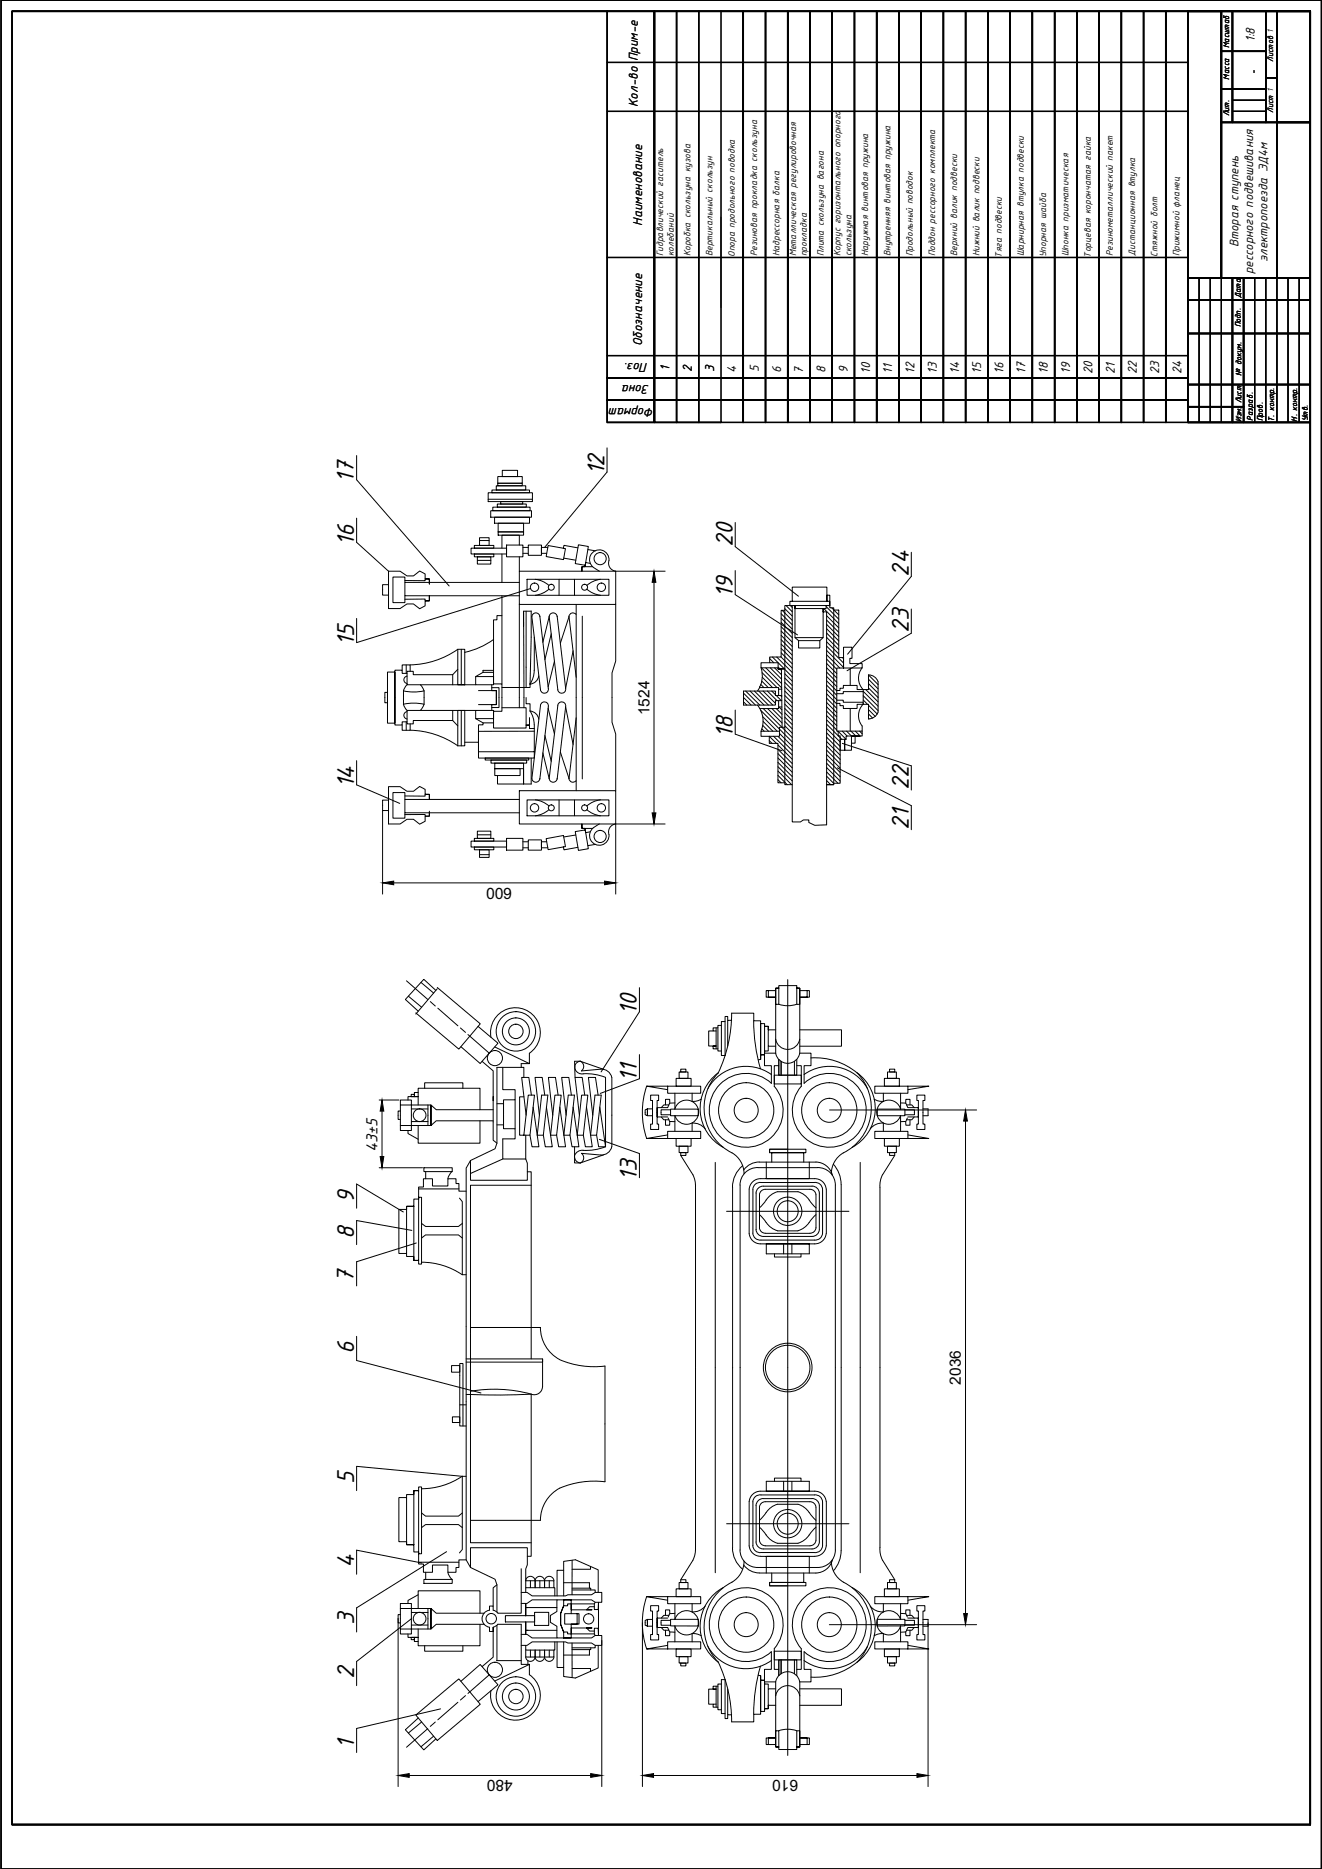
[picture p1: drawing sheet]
<svg xmlns="http://www.w3.org/2000/svg" width="420mm" height="594mm" viewBox="0 0 420 594" stroke-linecap="round" stroke-linejoin="round" font-family="sans-serif">
<!-- layer: PDF _PDF _0.3-STAMP -->
<g fill="none" stroke="#000" stroke-width=".51">
<path d="M3.9 3.6h412.4v576.3h-412.4zM388 3.6v84.7M388 16.3h14.2M391.5 3.6v35.3M402.2 3.6v35.3M405.7 3.6v84.7M388 38.9h28.3h-10.6v-35.3h10.6h-38.9h10.6v84.7h-10.6h38.9M388 28.3h14.2M402.2 24.7h3.5M377.4 95.4h38.9M391.5 88.3v45.9M395.1 88.3v45.9"/>
<path d="M377.4 106h38.9M377.4 134.2h38.9M377.4 122.2h38.9M377.4 129.3h17.7"/>
</g>
<path d="M416.3 3.6v130.6" fill="none" stroke="#000" stroke-width=".32"/>
<!-- layer: PDF _PDF _0.25-STAMP -->
<path d="M391.5 31.8h10.7M391.5 35.4h10.7M381 88.3v45.9M384.5 88.3v45.9M388 88.3v45.9M398.6 88.3v45.9M402.2 88.3v45.9M405.7 88.3v45.9M409.2 88.3v45.9M412.7 88.3v45.9" fill="none" stroke="#000" stroke-width=".32"/>
<!-- layer: PDF _0 -->
<path d="M.3 .1h419.5v593.9h-419.5z" fill="none" stroke="#000" stroke-width=".32"/>
<g fill="none" stroke="#000" stroke-width=".51">
<path d="M192.9 3.6v130.6h15v-130.6v130.6h7.1M192.9 19.8h184.5M215 3.6v130.6h14.1M222 3.6v130.6M229.1 3.6v130.6h148.3M236.1 3.6v130.6v-130.6M243.2 3.6v130.6v-130.6M250.3 3.6v130.6v-130.6M257.3 3.6v130.6v-130.6M264.4 3.6v130.6v-130.6M271.5 3.6v130.6v-130.6M278.5 3.6v130.6v-130.6"/>
<path d="M285.6 3.6v130.6v-130.6M292.7 3.6v130.6v-130.6M299.7 3.6v130.6v-130.6M306.8 3.6v130.6v-130.6M313.9 3.6v130.6v-130.6M320.9 3.6v130.6v-130.6M328 3.6v130.6v-130.6M335.1 3.6v130.6v-130.6M342.1 3.6v130.6v-130.6M349.2 3.6v130.6v-130.6M356.3 3.6v130.6v-130.6M363.3 3.6v130.6v-130.6"/>
<path d="M370.4 3.6v130.6v-130.6M377.4 3.6v130.6v-130.6M192.9 35.4h184.5M192.9 81.8h184.5M192.9 113h184.5M192.9 127.2h15h-15M192.9 120.1h15h-15M207.9 127.2h7.1h-7.1M207.9 120.1h7.1h-7.1M215 127.2h14.1h-14.1M215 120.1h14.1h-14.1M229.1 127.2h148.3h-148.3"/>
<path d="M229.1 120.1h148.3h-148.3"/>
</g>
<!-- layer: 0 -->
<g fill="none" stroke="#000" stroke-width=".32">
<path d="M229.1 68.9v29M113.3 144.8v7.7l29.4 33.7M155.1 156.6h14v2.8h-14zM155.1 158.7h14M156.3 155.7h11.9v.9h-11.9zM157.7 154.4h9.3v1.3h-9.3zM158.1 153.6h7.8v.8h-7.8zM158.1 151.5h7.8v2.1h-7.8zM159.1 159.4h7v.8h-7zM159.6 149.5h4.8v2h-4.8zM192.9 142.3v7.7l-19.9 24M113.3 164.7v7.7l10.1 9.1"/>
<path d="M149.7 174.2h11.2v1.9h-11.2zM150.7 173.3h6.2v.9h-6.2zM150.7 176.1h6.2v.9h-6.2zM151.7 177h4.2v2.3h-4.2zM151.7 178.1h4.2M152.3 170.9h3.1v2.4h-3.1zM152.3 171.8h3.1M155.9 162.3h12.9v2.1h-12.9zM156.6 161.2h11.8v1.1h-11.8zM157.1 164.4h11.1v1.9h-11.1zM158 160.2h9.2v1h-9.2zM158.3 169h8v1.1h-8z"/>
<path d="M158.3 166.3h8v2.7h-8zM159.5 176.1v9M160.9 173.2h5.2v3.8h-5.2zM165 173.2v-3.1h-5.5v4.1M165 177v4.5M166.1 174h1.7M166.1 175.9h1.7M174.1 174h-2.1v2.5h-4.2v-3.3h4.2v2.7h1.7M179.1 177.4l3.8 .6M183.6 174.1l-4.4-.8-.2 .9 .6 .2-.6 3.5-5.5-1 .6-3.5 4.9 .8M186.8 174.7l.1-1-3.1-.6-1 6 3.1 .6 .2-.9-.3 1.3h-.9v1.4v-1.4h3.4M189.2 175.1l-2.4-.4-.7 4.1 1.4 .3"/>
<path d="M193.5 178.2a2.56 2.56 0 0 0 2.1 3.3M193.5 178.2a3.1 3.1 0 0 0-2.6-3.4 3.1 3.1 0 0 0-3.6 2.3 3.1 3.1 0 0 0 2 3.7l1.1 .7M233.6 166.1v7.6l20.1 15.8M289.5 175.5v7.7l-20.2 24.7M123.4 181.5v11.9h3.7l2.2-1.5h2.1l1.9 1.6 1.8-1v-1.5h1.3v-1.7v1.7h-1.3v-.6l-6.5 .1M123.4 185.8h-1.9v3.3h1.9M123.4 181.5h3.7l2.2 1.5h2.1l1.9-1.5 1.8 .9v1.6h1.3v1.6v-1.6h-1.3v.6l-6.5-.1M128.6 185.1v-1.7h-3.8v8.1h3.8v-2.2M159.5 195.7h-1.6v1.3h-1.1v16.7M159.5 189.3v28.1M165 181.5h30.6v10.6h-30.6zM165 185.1h-36.4v4.2h36.4"/>
<path d="M165 192.1v32.8M166.3 199.1v-4.9l.2 30.7M166.3 194.2h2.5M167.1 194.2v24.3h-7.6M167.4 184.1h26.1v5.1h-26.1zM168.6 187l-55.3 17.2v-7.6M168.8 194.2l-.4 23.2M169 196a1.27 1.27 0 0 1 1.2-1.2 1.27 1.27 0 0 1 1.3 1.2M170.1 184.1l2.6 .8 1.7 1.2M171.5 195.8l2.7 22.9a1.27 1.27 0 0 1-1 1.6 1.27 1.27 0 0 1-1.5-1.1l-2.7-23.2M174.4 187.2l-1.7 1.2-2.6 .8M174.5 196a1.27 1.27 0 0 1 1.3-1.2 1.27 1.27 0 0 1 1.2 1.2"/>
<path d="M177 195.8l2.7 23 2.4-12M177.6 184.1v5.1M182.5 184.1v5.1M183 195.3a1.27 1.27 0 0 0-1.4-.5 1.27 1.27 0 0 0-.8 1.2M183.1 192.1v59.2M185 195.8v51.8M186.4 187.2l1.7 1.2 2.7 .8M190.8 184.1l-2.7 .8-1.7 1.2M195.6 192.1v18l-1.2 3.8v15.7l1.2 3.7v18M195.6 181.5h15.7M207.8 185.1v73.3M233.6 181.3v7.7l19.8 12.8"/>
<path d="M248.2 199.2l3.5 3.5M248.2 197.8l3.5 3.5M248.2 196.4l3.5 3.5M248.2 195.1l3.5 3.5M248.5 194l3.2 3.2M249.3 194h-1.1v14.8h-3.7v1.8h2.7v2h2.1h-2.1h1.1h-1.1h.6M249.3 193.4l2.4 2.4M249.7 192.5l2 1.9M251 192.5h-1.7v56.9h2.4M251.1 192.5l.6 .6M251.7 191.1v-4.5h11v4.5v-1.9h.9v3.3h-1.1h1.1v-1.4h-12.6v1.4h1.6v.9v-.9h9.9v.9h-1v1.1v-1.1h-8.9v9.2h8.9v-8.1h1.1v67.6l-3.8 .2-1.8-.9v-.8h-1.8l-.9 .6h-2.6v-68.7M261.7 193.4l4.8 4.8"/>
<path d="M262.5 192.8l4 4M262.6 199.8l3.9 3.9M262.6 198.4l3.9 3.9M262.6 197.1l3.9 3.8M262.6 195.7l3.9 3.8M263.5 192.5l.1 .1M263.6 192.5v.7h1.3v56.2h-2.3h2.3M264.2 193.2l.7 .6M264.9 193.9h1.6v15.1h1.5v3.3v-6.6h2.7v3.5h-.7v1.7h3.9v1.4h-8.1v20.1h.5v1.5h.6v15h-2M264.9 193.9l1.6 1.5M266.3 193.9l.2 .1M289.5 193.6v7.6l-20.4 12"/>
<path d="M127.8 213v-1.7h2.5v2.1M129.1 211.3v2.7M129.3 217.6l-1.1 2M129.3 214.9a1.18 1.18 0 0 0-1 1.2 1.18 1.18 0 0 0 1 1.1M133.6 217.6l1.1 2M134.7 219.6a15.1 15.1 0 0 1-6.5 0v4.2M134.7 219.6v4.2M143.8 214.4v3.2M145.4 206.4a27.4 27.4 0 0 1-15.1 4.9M145.4 212.7l-1.6 1.7h-12.5v-1h-2v.6h-1.5v-1h-2.3v8.7v-8.1h-2.4v8.1v-1.6h-.8v3.2h.8v-1.6v8.1h2.4v-8.1v8.7h2.3v-1h1.5v.7h2v-1.1h12.5l1.6 1.7M145.4 206.4v11.2h2.3h-18.4v-3.6M145.4 206.4h2.3v11.2h3.4"/>
<path d="M146.5 206.4v11.2M153.5 213.7l-2.4 1.3M156.2 218.6h2.3v6.3h-2.3M156.2 217.6v1.9h1.5v2.2v-2.2h-5.7M156.8 203.3a24.8 24.8 0 0 1-9.2 4M156.8 213.1h-3.3v.6h3.3v1.3h-5.7v2.6h5.7v-2.6v2.4h2.7v8.7h-2.7v2.3v-2.6h-5.7v2.6h5.7v1.3h-3.3v.7h-1.5v8.5v-6.5v3.5h-4.3M168.4 217.4h.1M168.4 217.4v1.1h-1.3M169.7 202.5v11.2l-.4 2-.9 1.7M171.2 214.8l-.8 1.6-.9 .7-1.1 .3M172.5 204.1l2-8.1 2.7 23.2a1.27 1.27 0 0 0 1.5 1.1 1.27 1.27 0 0 0 1-1.6M175.1 201.5l-2 8.1"/>
<path d="M176.1 210.2l-2 8.1M178 204.4l2.8-8.4 2.3 19.3M236.9 219.6l4.5 4.5M238.3 219.6l4.5 4.5M239.7 219.6l4.4 4.5M241.1 219.6l4.4 4.5M241.3 218.5h.1M241.3 218.5h6.1v2.5M241.7 217.5l1 1M241.8 212.2a8.3 8.3 0 0 1-1.1 7.4M241.9 212.2l6.4 6.4M242 216.5l2.1 2"/>
<path d="M242.1 213.8l4.8 4.7M242.2 215.2l3.3 3.3M242.4 219.6l3.9 3.9M243.3 212.2l5 5M243.8 219.6l3.1 3.1M244.5 210.6h-2.7v1.6h5.4M244.5 209.3l1.3 1.3M244.7 212.2l3.6 3.6M245.2 219.6l1.1 1.2M245.4 208.8l3.8 3.8M246.1 212.2l2.2 2.2M246.8 208.8l4.9 4.9"/>
<path d="M247.2 212l.6 .6M247.4 219h1M247.8 212.6l.5 .5M248.1 208.8l3.6 3.5M248.2 207.5l3.5 3.5M248.2 206.1l3.5 3.5M248.2 204.7l3.5 3.5M248.2 203.3l3.5 3.5M248.2 201.9l3.5 3.6M248.2 200.6l3.5 3.5M248.3 212.6l.2 18.5M249.3 219.6l2.4 2.4"/>
<path d="M249.3 218.3l2.4 2.3M249.3 216.9l2.4 2.3M249.3 215.5l2.4 2.4M249.3 214.1l2.4 2.4M249.3 212.8l2.4 2.3M252.6 202.6l1.1 1h6.8l1-1M253.7 203.6v2.3h6.8v-2.3M262.6 212.2l3.2 3.2M262.6 210.8l3.2 3.3M262.6 206.7l5.4 5.4M262.6 205.3l5.4 5.4M262.6 204l3.9 3.8"/>
<path d="M262.6 202.6l3.9 3.8M262.6 201.2l3.9 3.9M262.6 219.1l3.2 3.3M262.6 217.7l3.2 3.3M262.6 216.4l3.2 3.2M262.6 215l3.2 3.2M262.6 213.6l3.2 3.2M262.6 209.5l3.2 3.2M262.6 208.1l4.2 4.2M265.8 219.5h1.1v-.8h1v-.9h4.4v1.4h1.9v.6M267.6 209l.4 .3M270.1 212.3v5.5"/>
<path d="M273.9 212.3a5.2 5.2 0 0 0 .3 6.8M274.2 219.7l4.8 4.7M275.1 219.2l3.9 3.9M275.9 214.5l1.1 .2 1 .6 1 1.4v9.6M275.9 214.5v4.7h-1.7M275.9 218.6l3.1 3.1M275.9 217.3l3.1 3M275.9 215.9l3.1 3M275.9 214.5l3.1 3.1M128.2 223.8a15.1 15.1 0 0 1 6.5 0M128.2 223.8l1.1 2M129.1 229.4v2.7"/>
<path d="M129.3 226.2a1.18 1.18 0 0 0-1 1.1 1.18 1.18 0 0 0 1 1.2M129.3 229.4v-3.6h18.4h-2.3v11.2M130.3 232.1a27.4 27.4 0 0 1 15.1 4.9M130.3 230.1v2h-2.5v-1.7M134.7 223.8l-1.1 2M143.8 225.8v3.2M146.5 225.8v11.2M151.1 225.8h-3.4v11.2h-2.3M151.1 228.4l2.4 1.3M152 223.9h5.7v-2.2v2.2h-1.5v1.9M159.5 224.9h7.6v6.5h-10.3v-1.7M167.1 221.7v2h1.3v2.3"/>
<path d="M168.2 228.1v2.4h-1.1h1.1v1h1.5M168.4 226l1.1 .3 .9 .7 .8 1.6M168.4 226l.9 1.7 .4 2v11.2h-17.7v-2h17.7M169.7 232.4h-17.7M171.7 224.2a1.27 1.27 0 0 1 1.5-1.1 1.27 1.27 0 0 1 1 1.5M171.7 224.2l-2.7 23.2a1.27 1.27 0 0 0 1.2 1.2 1.27 1.27 0 0 0 1.3-1.2M172.5 239.3l2 8.1M173.1 233.8l2 8.2M174.1 225.1l2 8.2M174.2 224.7l-2.7 22.9M177.2 224.2a1.27 1.27 0 0 1 1.5-1.1 1.27 1.27 0 0 1 1 1.5M177.2 224.2l-2.7 23.2"/>
<path d="M178 239l2.8 8.4M182.1 236.6l-2.4-11.9-2.7 22.9M183.1 228.1l-2.3 19.3M233.6 225.7v7.6l14.9 5.3M236.2 223l1.1 1.1M236.2 221.7l2.4 2.4M236.2 220.3l3.8 3.8M240.6 224.1a8.1 8.1 0 0 1 1.2 8.3M241.7 225.8l10 10M242 231.7l.8 .7M242.3 230.5l1.9 1.9M242.3 227.8l4.6 4.6"/>
<path d="M242.5 229.3l3 3.1M242.5 225.2l9.2 9.2M243.9 225.2l4.6 4.6M244.4 235.4l.9 .9M245.2 225.2l3.2 3.2M245.8 234l5.9 5.9M246.6 225.2l1.8 1.8M246.6 221l1.6 1.7M247.2 239.5l4.5 4.6M247.2 238.1l4.5 4.6M247.2 236.8l4.5 4.5M247.2 234l4.5 4.5"/>
<path d="M247.4 222.7v2.5h-6M247.4 224.7h1M247.5 224.7l.9 .9M247.6 232.4h-5.8v1.6h2.6l2.3 2.3M247.6 233.1l4.1 4.1M248 221l.4 .4M248.4 221h-2.1v-1.4h-10.1v4.5h10.1v-1.4h2.1M249.3 231.1h-1.7v2.9h-3.2v2.3h2.8v12.5h2.1M249.3 230.7l2.4 2.3M249.3 229.3l2.4 2.4M249.3 227.9l2.4 2.4M249.3 226.5l2.4 2.4"/>
<path d="M249.3 225.2l2.4 2.3M249.3 223.8l2.4 2.3M249.3 222.4l2.4 2.3M249.3 221l2.4 2.4M262.6 230.2l4.8 4.8M262.6 228.8l3.2 3.2M262.6 239.8l4.3 4.3M262.6 238.4l4.3 4.3M262.6 237l4.3 4.4M262.6 235.7l4.3 4.3M262.6 234.3l4.3 4.3M262.6 232.9l4.3 4.3"/>
<path d="M262.6 231.5l4.3 4.3M262.6 227.4l3.2 3.2M262.6 226l3.2 3.2M262.6 224.6l3.2 3.3M262.6 223.3l3.2 3.2M262.6 221.9l3.2 3.2M262.6 220.5l3.2 3.2M265.8 220.5h2.1v-.7h6.3v3.4h-6.3v-.7h-2.1M266.2 232.4l2.6 2.6M267.6 232.4l1.5 1.5M267.6 236.3l21.9 7.1v7.7M269 232.4l1.5 1.5"/>
<path d="M270.1 225.2v7.2M270.4 232.4l1.5 1.5M271.7 233.9v2.3h-1.2M271.7 232.4l1.6 1.5M273.1 232.4l.8 .8M273.9 230.7v1.7h-7.6M273.9 232.4v1.5h-5.1v1.1h-1.9v3.4h1.5v-3.4v3.4h2.1v-4.5h2.7M274.2 223.8a5.2 5.2 0 0 0-.3 6.9M274.2 223.8h.1M274.2 223.2v.6h-1.9v1.4h-4.4v-.9h-1v-.8h-1.1M274.2 223.8h1.7v4.7l1.1-.2 1-.6 1-1.4M274.2 222.5l1.4 1.3"/>
<path d="M274.2 221.1l4.8 4.8M275.9 228.3l.2 .2M275.9 226.9l1.3 1.3M275.9 225.5l2.2 2.2M275.9 224.1l2.8 2.8M113.3 241.8v7.6l13.7 5.9M121.5 257.6v26.6M123.4 254.3h-1.9v3.3h1.9M128.6 254.1v-2.2h-3.8v8.1h3.8v-1.7M128.6 253h6.5v-.5h1.3v1.6v-1.6h-1.3v-1.6l-1.8-.9-1.9 1.5h-2.1l-2.2-1.5h-3.7v11.9h3.7l2.2-1.5h2.1l1.9 1.5 1.8-.9v-1.6h1.3v-1.6M136.4 258.3v1.1h-1.3v-.5h-6.5M154.1 240.9h13.9v.6h-13.9z"/>
<path d="M156 241.5h11.3v1h-11.3zM157.2 242.5h9.1v1.8h-9.1zM157.2 244.3h8v2.2h-8zM158.1 246.5v2.7h8.2v-4.9v4.9h2.5M165 251.3h30.6v10.6h-30.6zM165 254.1h-36.4v4.2h36.4M167.4 254.2h26.1v5.1h-26.1zM168.8 241v8.2M170.1 254.2l2.6 .8 1.7 1.1M174.4 257.3l-1.7 1.2-2.6 .8M177 247.4a1.27 1.27 0 0 1-1.2 1.2 1.27 1.27 0 0 1-1.3-1.2M177.6 254.2v5.1"/>
<path d="M180.8 247.4a1.27 1.27 0 0 0 .8 1.1 1.27 1.27 0 0 0 1.4-.4M182.5 254.2v5.1M186.4 257.3l1.7 1.2 2.7 .8M190.8 254.2l-2.7 .8-1.7 1.1M247.2 246.4l2.9 3M247.2 245l4.3 4.4M247.2 243.7l4.5 4.5M247.2 242.3l4.5 4.5M247.2 240.9l4.5 4.5M247.2 247.8l.9 1M262.6 248.1l1.3 1.3M262.6 246.7l2.3 2.3"/>
<path d="M262.6 245.3l3.6 3.6M262.6 243.9l4.3 4.3M262.6 242.6l4.3 4.3M262.6 241.2l4.3 4.3M266 244l23.5 12v7.7M149.7 267.3h11.2v1.9h-11.2zM150.7 269.2h6.2v.9h-6.2zM150.7 266.5h6.2v.8h-6.2zM151.7 264.2h4.2v2.3h-4.2zM151.7 265.3h4.2M152.3 270.1h3.1v2.4h-3.1zM152.3 271.6h3.1"/>
<path d="M160.9 266.5h5.2v3.7h-5.2zM166.1 269.4h1.7M166.1 267.5h1.7M173.7 267.5h-1.7v2.7h-4.2v-3.3h4.2v2.5h2.1M179 269.2l-4.9 .8-.6-3.5 5.5-1 .6 3.6-.6 .1 .2 .9 4.4-.8M182.9 265.4l-3.8 .6M187.5 264.4l-1.4 .2 .7 4.2 2.4-.4M188.3 263.3h-3.4v-1.4v1.4h.9l.3 1.3-.2-.8-3.1 .5 1 6 3.1-.6-.1-.9M190.4 261.9a4.7 4.7 0 0 0-3.1 3.8 3.1 3.1 0 0 0 3.8 2.8 3.1 3.1 0 0 0 2.2-4.2 2.56 2.56 0 0 1 2.3-2.4M195.6 261.9h15.7M195.6 261.9v22.3M125.1 280.6h67"/>
<path d="M129.1 311.7l6.8 5.9M129.7 316.6l4.3 3.5M133.7 312.2l4.1 3.4M136.7 318.3l1.6 1.4M138.5 314.8l-3.9-3.6-5.8 6.4 4.1 3.8M138.9 313.8l13.7 11.6-6.8 8-13.7-11.5M138.9 314.2l-6.8 8.1M203.1 313.9v7.7l-12.1 19.1M244.1 314.8v2.1h2.3h-3v-2.1h3M247.4 319.2a8.8 8.8 0 0 0 5.7 0M250.3 311.3v246.6M254.1 314.8h3v2.1h-3h2.3v-2.1"/>
<path d="M139.1 320.4l6.4 5.6M146.3 326.7l1.6 1.4M148.7 328.8l6.7 5.9-2.8 3.3-6.2-5.3M151.9 326.2l6.3 5.3-2.8 3.2M153.2 337.3l3.5 3v9.5v-1.3M156 329.7a7.9 7.9 0 0 1 10.8-8.8 7.9 7.9 0 0 1 1.4 13.8M157.2 332.7l11 5.3v-3.3M159.7 339.2v7.1h3.9v3.2h-3.6v9.2h3.6v3.3h-3.9v6.4h7.3M165.6 339.2h-7.7v24.1l-.6 1.8-7.8 3.7v6.3h18v-5.4l-.5-1.3M165.6 339.2h.8v3.2M168.2 338h-2.6v1.2M184.4 337.3h-1.9l.2 5.1"/>
<path d="M184.4 337.3l7.4 2.6M184.4 337.3a1.78 1.78 0 0 1 .3 3l6.2-.5M184.4 337.3a2.06 2.06 0 0 0-1.7 2.4 2.06 2.06 0 0 0 2.6 1.6 16.5 16.5 0 0 1 7.1 1.1v22.1a20.9 20.9 0 0 1-8.3 1.2 2.62 2.62 0 0 0-1.6 1.6M190.9 339.8a3.4 3.4 0 0 1 3.5 2.6v22.1a3.4 3.4 0 0 1-3.5 2.6M203.1 335.2v7.6l-12.4 4.7M216.3 339.8h1.6v.9h-1.6zM226.6 327.7h-1.5v4.7h2.4h-.9v.9h1.5M227.5 326.7v6.6M228.1 326.7h-1.5v1h.9M229.2 325.9h-1.1v8.1h1.1M231.2 324.3v-1.2h-.8v12.4h-1.2v-10.8h1.2M232.4 324.3h-1.2v8.2"/>
<path d="M239.4 324.4a55.1 55.1 0 0 0 2.2 15.3M241.7 336.7l-.8 .1M244.1 332.5v1.5h-1.2v.7v-8.5h1.2v1.1v-1.1h-1.2v-.9h-1.2v9.9h1.2h-1.2v1.5v-12.3h-2.2v-2.4h-7.1a44.5 44.5 0 0 1-4.2 19M246.4 330.3a3.9 3.9 0 0 0 3.9 3.2 3.9 3.9 0 0 0 3.8-3.2M246.4 334.7a3.9 3.9 0 0 0 3.9 3.2 3.9 3.9 0 0 0 3.8-3.2M246.4 330.3v-16.2h1h-1v5.1h1v-6h5.7v6h1v-5.1h-1h1v16.2M246.4 334.7h-3.5v4h2.2v5.6a11.7 11.7 0 0 0-19.3 5.8 11.7 11.7 0 0 0 14.1 14.3 11.7 11.7 0 0 0 6.1-19.2v-6.5h1.4M246.4 327.3h-2.3v5.2h2.3M246.4 330.3v4.4M248.1 337.3v4.4M248.2 337.3v4.4M252.4 337.3v4.4"/>
<path d="M253.1 336.7v5h-5.7v-5v5h7.2v2.8h-8.6v-2.8h1.4M253.1 338.7h1.5v6.6a11.7 11.7 0 0 0 6.1 18.9 11.7 11.7 0 0 0 14.4-13.7 11.7 11.7 0 0 0-18.6-7.1l-1 .9M254.1 334.7h3.6v4h-2.2v5.6M254.1 327.3h13.2v5.2h-13.2M254.1 330.3v4.4M257.6 336.2a20.9 20.9 0 0 1 14.7 4.8M282.6 339.8h1.7v.9h-1.7zM120.5 349.6h6.3M121.4 353.1v14.5M127.2 351.2h3.5v-1.6h-3.5v9.7h3.5v-1.6h-3.5M127.2 353.1h-.7v2.7h.7M129.6 359.3v.9l3.3 1.9"/>
<path d="M130.7 352.4h5.3M130.7 356.5h5.3M132.9 351.2v-5.3h19.6v6.8M132.9 347.2h-1.2v1.3v-.7h-1.1v.7h2.3h-3.3v1.1M134.9 345.9v-1.8h12.2v1.8M136 351.2v6.5M152.5 356.2v7.1h-19.6v-5.6M156.7 349.8v12.6l1.2 .9M156.7 352.7h-18.1l-1.7-1.5v3.2v-3.2h-6.2v6.5h6.2v-3.3v3.3l1.7-1.5h18.1M157.9 357.5h2.1M157.9 350.8h2.1M163.6 349.5v9.2"/>
<path d="M166.5 348.6h-1.4v12.2h1.3l1.4-12.8h2l-1.4 12.8h-2M168.8 348l-.8-5.6h-2.3l1.4 12M169.4 351.9l1.8 12.6h-2.2l-.6-3.7M172.1 348h2l-1.5 12.8h-1.9zM173.1 348l-.8-5.6h-2.3l1.4 12M173.6 351.9l1.9 12.6h-2.3l-.6-3.7M176.3 348h2l-1.5 12.8h-1.9zM177.3 348l-.8-5.6h-2.3l1.4 12M177.8 351.9l1.9 12.6h-2.2l-.7-3.7M180.5 348h2l-1.4 12.8h-2zM181.5 348l-.8-5.6h-2.3l1.5 12M182.1 351.9l1.8 12.6h-2.2l-.6-3.7"/>
<path d="M184.8 348h2l-1.5 12.8h-1.9zM185.8 348l-.8-5.6h-2.3l1.4 12M186.3 351.9l1.9 12.6h-2.2l-.7-3.7M189 348h2l-1.5 12.8h-1.9zM190 348l-.8-5.6h-2.3l1.4 12M190.6 351.9l1.8 12.6h-2.2l-.7-3.7M205.4 345.2a25.9 25.9 0 0 0 0 16.6M207.3 352.4h-1.6v1.1v-1.1l-.7 .3v1.6l.7 .3v-1.1v1.1h1.6M210.1 355l.8 .9h1.6M211.4 355.9v1.7h1.3l.1-1.2M212.1 345.2h10.5v2.3h-10.5zM212.1 359.6h10.5v2.2h-10.5z"/>
<path d="M212.1 345.2h-6.7l6.7 1.1M212.3 355.3l.4 1.1 1.7 .1M212.5 351.2h-1.6l-.8 .8M212.8 350.6l-.1-1.2h-1.3v1.8M213 352.5h8.8v2.1h-8.8zM213 352.7h-3v1.6h3M214.4 352.5a3.8 3.8 0 0 1 4.2-2.8 3.8 3.8 0 0 1 3.4 3.7M214.4 350.5l-1.7 .1-.6 1.4h-3.3v1.5v-3.7h.4v-1.8h-2.5v1.8h.6v7.5h-.6v1.7h2.5v-1.7h-.4v-3.8v1.5h3.3M214.4 347.5v5M214.4 354.5v5.1M214.8 342.7h4.8v2.5h-4.8zM215.8 340.7h2.8v2h-2.8z"/>
<path d="M219.9 347.5v2.5l1.5-.1 1.4-.6M222 353.5a3.8 3.8 0 0 1-3.3 3.8 3.8 3.8 0 0 1-4.3-2.7M224 358.8l-.9-1-1.2-.6-2-.3v2.7M228.2 341a14.1 14.1 0 0 0 1.6 23.7M228.2 341a16.1 16.1 0 0 0 5.1 25.9 7.7 7.7 0 0 1 3.1 6.2M245 341.5a13.9 13.9 0 0 0-20.1 4.5M255.5 341.5a13.9 13.9 0 0 1 20.1 4.5M263.5 352.8h46.8M272.3 341a16.1 16.1 0 0 1-5.1 25.9 7.7 7.7 0 0 0-3.1 6.2M272.4 341a14.1 14.1 0 0 1-1.7 23.7M276.5 358.8l.9-1 1.2-.6 2-.3v2.7M277.9 345.2h10.5v2.3h-10.5z"/>
<path d="M277.9 359.6h10.5v2.2h-10.5zM278.5 353.5a3.8 3.8 0 0 0 3.3 3.8 3.8 3.8 0 0 0 4.3-2.7M278.7 352.5h8.8v2.1h-8.8zM280.6 347.5v2.5l-1.5-.1-1.4-.6M281 342.7h4.7v2.5h-4.7zM282 340.7h2.8v2h-2.8zM286.1 347.5v5a3.8 3.8 0 0 0-4.2-2.8 3.8 3.8 0 0 0-3.4 3.7M286.1 350.5l1.7 .1 .6 1.4h3.4v1.5v-3.7h-.5v-1.8h2.5v1.8h-.6v7.5h.6v1.7h-2.5v-1.7h.5v-3.8v1.5h-3.4M286.1 354.5v5.1M287.5 352.7h3v1.6h-3M287.7 350.6l.1-1.2h1.3v1.8M288 351.2h1.7l.7 .8"/>
<path d="M288.3 355.3l-.5 1.1-1.7 .1M288.4 345.2h6.7l-6.7 1.1M289.1 355.9v1.7h-1.3l-.1-1.2M290.4 355l-.7 .9h-1.7M293.2 352.4h1.6v2.2h-1.6M306.7 356.3v156.5M120.5 371.1h13.7M133 377.9h12.8M134.7 371.1h9v1.3h-9zM135.2 372.4v2.2M143.6 372.3l-1 1.3-.3 1M148.1 378.6h-2.3v-2.4h-.9v-1.6h-2.6v2.3h-4.9v-2.3h-2.9v2.7h-1.5v3.2h.9v21.2h-.9v-21.2v.6h-1.5v19.5h1.5h-1.5v-1.3h-2.3v-15.9h2.3h-2.3v1h-2.5v14h2.5"/>
<path d="M149.5 368.8l-1.4 2.5v124.5l1.4 2.4M159.7 368.4l-10.2 4.6M167 360.8v7.6M167.5 372.4h1.3v59.5M168.8 376.7h-19.3v113.6h19.3M182.5 364.5v5.1h1.9l7.4-2.6M190.4 362.1l12.7 4.5v7.7M190.9 367.1l-6.2-.6a1.63 1.63 0 0 1 .7 1.8 1.63 1.63 0 0 1-1.4 1.2l-.8-.4-.5-.6-.2-1.2M212.1 360.7l-6.7 1.1h6.7M214.8 361.8h4.8v2.5h-4.8zM215.8 364.3h2.8v2h-2.8zM216.3 366.3h1.6v.9h-1.6z"/>
<path d="M216.3 367.2l3.8 6.1M220.1 373.3l.6 1.7 .3 2.4v115.1l-.3 1.7-.6 1.7M227.2 369.4v130.4M235.9 370.5a8.6 8.6 0 0 0-3.2 6.8v114.6a8.7 8.7 0 0 0 3.2 6.8M236.3 371.8a6.1 6.1 0 0 1 5-2.5h17.9a5.5 5.5 0 0 1 5.3 4.3M239.2 378a2.32 2.32 0 0 1 2.6-2.2h17a2.29 2.29 0 0 1 2.5 2.2v13.9a2.32 2.32 0 0 1-2.6 2.2h-16.9a2.34 2.34 0 0 1-2.6-2.2M239.2 378v13.9M241.9 378.5l1.3-.5h14.1l1.3 .5 .6 1.2v10.5l-.3 .9-.7 .6-.9 .3-14.1-.1-1.3-.4-.6-1.3v-10.5zM242.5 377a2.32 2.32 0 0 0-2.3 2.2v11.6a2.27 2.27 0 0 0 2.3 2.2h15.5a2.32 2.32 0 0 0 2.3-2.3v-11.5a2.32 2.32 0 0 0-2.3-2.2M242.5 377h15.5M243.4 369.3v5.3h6.9h-8.6a3.6 3.6 0 0 0-3.7 3.3v14.1a3.6 3.6 0 0 0 3.7 3.3h8.6h-6.9v3.2h13.7v-3.2h-6.8h8.5a3.6 3.6 0 0 0 3.7-3.3v-14.1a3.7 3.7 0 0 0-3.7-3.3h-8.5h6.8v-5.3M250.3 365.2h-5.8v1.1h5.8h-5.1v3"/>
<path d="M250.3 365.2h5.7v1.1h-5.7h5v3M250.3 365.2h-5.8v1.1M259.7 371.1a5.5 5.5 0 0 1 5.7 5.5v116M259.7 371.1h-18.9a5.5 5.5 0 0 0-5.7 5.5v116M264.7 370a9.6 9.6 0 0 1 2.5 6.4M267.2 376.4v116.5M273.3 369.4v130.4M280.4 373.3l-.6 1.7-.3 1.7v115.8l.3 1.7 .6 1.7 3.9 6.2M281 361.8h4.7v2.5h-4.7zM282 364.3h2.8v2h-2.8zM282.6 366.3h1.7v.9h-1.7zM284.3 367.2l-3.9 6.1"/>
<path d="M288.4 360.7l6.7 1.1h-6.7M113.3 384v-7.7l14.8 8.9M130.8 391l-17.5-3.1v7.7M132.3 395.1l-19 5.9v7.7M133.9 388.8l1.3 1h10.4l1.3-1M133.9 393.5l1.3-1h10.4l1.3 1M146 380.8l.9 1.1v23.2h1.2M230.8 385h38.9M241.3 383.9l1.1-1.2a8.2 8.2 0 0 1 4.6-4l6.5 .1a8.2 8.2 0 0 1 4.6 3.9l1.1 1.2M241.3 386l2.1 2.5M243.4 388.5l1.3 1.4 2.3 1.3h6.5l2.3-1.3 1.3-1.4M246 398.5v1h8.5v-1"/>
<path d="M248.9 395.3v3.2M251.6 395.3v3.2M259.2 386l-2.1 2.5M133.9 401.2a23 23 0 0 1 13 3.9M113.3 424.7v7.7l39.5 10.3M143.5 434h2.6v2.1h-2.6zM148.1 431.9h24.3l-.1 8.8a2.62 2.62 0 0 1-3.6 2.4M149.5 421.9h22.2a11.6 11.6 0 0 0 6.1 10.2M172.4 431.9v1h-24.3M177.8 432.1a28.1 28.1 0 0 0 14.4 2.1v36.7a28.1 28.1 0 0 0-14.4 2.1M143.7 450.3h2.4v1.8h-2.4zM146.1 446.5h2"/>
<path d="M147.1 453.2v-19.8h-1v19.8h2M149.5 442.2a44.5 44.5 0 0 1 19.3 .9M168.8 443.1v51.5h-1.3M168.8 443.1l-9.7 .3-11-.2M129.2 476h-2.5v14h2.5v.9h2.3h-2.3v-15.9h2.3v-1.3h1.5h-1.5v19.5h1.5v.6v-21.2h.9v21.2h-.9v3.3h1.5v2.6h2.9v-2.3h4.9v2.3h2.6v-1.5h.9v-2.4h2.3M133.9 473.1a23 23 0 0 0 13-3.9l-33.6-3.2v7.7M148.1 469.2h-1.2v23.3l-.9 1M177.8 473a11.6 11.6 0 0 0-6.1 10.2M239.2 477.3a2.32 2.32 0 0 1 2.6-2.2h17a2.29 2.29 0 0 1 2.5 2.2v13.9a2.32 2.32 0 0 1-2.6 2.2M239.2 477.3v13.9M240.2 478.5v11.6a2.32 2.32 0 0 0 2.3 2.2h15.5a2.32 2.32 0 0 0 2.3-2.2v-11.6M242.5 476.3a2.32 2.32 0 0 0-2.3 2.2"/>
<path d="M242.5 476.3h15.5M246 470.8v-1h8.5v1M248.9 470.8v3.1M251.6 470.8v3.1M258 476.3a2.32 2.32 0 0 1 2.3 2.2M133 496.5h12.8M133.9 485.5l1.3-1h10.4l1.3 1M133.9 480.9l1.3 .9h10.4l1.3-.9M134 496.7l-20.7-4v7.6M135.2 499.7v2.3M141.9 493.2l-28.6 17.8v7.7M142.3 499.7l.3 1 1 1.3"/>
<path d="M149.5 483.2h22.2M165.6 498.6v14.1h-7.4l-1.5-1v-1.3h-1.2v1.3a2.73 2.73 0 0 0-2.3 2.7 2.73 2.73 0 0 0 2.3 2.8M179.1 499.1h-2.1v8.1M181.8 495.9l-.1 10.9M187.6 497.8v.9h-5.8M220.1 495.9l-3.8 6.2M230.8 484.3h38.9M235.1 492.6a5.5 5.5 0 0 0 5.7 5.6h18.9M236.4 496.2a7.9 7.9 0 0 1-5 7.3 16 16 0 0 0-3.2 24.8 14.1 14.1 0 0 1 1.6-23.8M239.2 491.2a2.32 2.32 0 0 0 2.6 2.2M241.3 485.4l1.1 1.1a8.3 8.3 0 0 0 4.6 4h6.5a8.5 8.5 0 0 0 4.6-4l1.1-1.1M241.3 483.2l1.1-1.2a8.3 8.3 0 0 1 4.6-3.9h6.5a8.3 8.3 0 0 1 4.6 3.9l1.1 1.2"/>
<path d="M241.7 494.6a3.6 3.6 0 0 1-3.7-3.3v-14.1a3.6 3.6 0 0 1 3.7-3.3h8.6h-6.9v-3.1h13.7v3.1h-6.8h8.5a3.6 3.6 0 0 1 3.7 3.3v14.1a3.7 3.7 0 0 1-3.7 3.3M241.7 494.6h8.6h-6.9v5.3M241.8 493.4h17M243.2 491.3l-1.3-.5-.6-1.3v-10.5a1.82 1.82 0 0 1 1.9-1.7h14.1l1.3 .5 .6 1.2v10.5l-.6 1.3-1.3 .5M243.2 491.3h14.1M245.2 499.9v3h5.1h-5.8v1.1h5.8M255.3 499.9v3h-5h5.7v1.1h-5.7M258.8 494.6h-8.5h6.8v5.3M264.1 496.2a7.9 7.9 0 0 0 5 7.3 16 16 0 0 1 3.2 24.8M264.5 495.7a5.6 5.6 0 0 1-5.3 4.2h-17.9a6.1 6.1 0 0 1-5-2.5M265.4 492.6a5.5 5.5 0 0 1-5.7 5.6M267.2 492.8a9.6 9.6 0 0 1-2.5 6.5"/>
<path d="M126.5 514.5v1.3h.7M126.5 514.5v53.3M127.2 511.2h3.5v-1.6h-3.5v9.7h3.5v-1.6h-3.5M127.2 513.2h-.7v1.3M129.6 519.3v1.1h3.3h-2.3v.7h1.1v-.7v1.3h1.2M130.7 514.5v3.2h6.2v-3.2v3.2l1.7-1.5h15.2M130.7 516.5h5.3M130.7 512.5h5.3M130.7 514.5l-17.4 13.5v7.7M132.9 511.2v-5.6h19.6v7.1M132.9 506.8l-3.3 1.8v1M134.7 502h9v1.2h-9z"/>
<path d="M136 511.2v6.5M152.5 516.2v6.8h-19.6v-5.3M153.8 512.7h-15.2l-1.7-1.5v3.3v-3.3h-6.2v3.3M155.5 517.2v1.3h1.2v-1.3v9.5l-3.5 3M157.9 503.7l-1.2 .9v5.8M157.9 516.6v11.2M158.2 516.2l-1.5 1M158.2 516.2h7.4v12.8h2.6M160.6 513.5h9.2v2h-9.2zM165.6 506.1h1.8l1.7 1.1h10.6l.7-.4h7.5l1.2-.7h2.1v3.1h-2.1l-1.2-.7h-8.8h2.4v1.2h-1.2v.6h-1.2l-1 2.5v1.7v-1.7l1-2.5v-1.8h-2.2v3.7l-2 1.2v2.2l2 1.3v3.7h2.2v-1.9l-1-2.4v-1.8v1.8l1 2.4h1.2v.6h1.2v1.3h-2.4h8.8l1.2-.8h2.1v3.1h-2.1l-1.2-.7h-7.5l-.7-.4h-10.6l-1.7 1.1h-1.8M165.6 519.4h1.8l1.7 1.2h7.8M167 519.4v-3.9v3.9"/>
<path d="M167 509.6v3.9v-3.9M167 506.1v-1.5h9.3v2.6M167 504.6v-2.2h3v2.2v-2.2h3v2.2v-2.2h3v2.2M167 518.1h9.9M167 510.9h9.9M168.5 502.4v2.2M169.8 512.4h4.5v4.2h-4.5zM170 502.4a1.51 1.51 0 0 1 1.5-1.4 1.51 1.51 0 0 1 1.5 1.4 1.5 1.5 0 0 1 1.5-1.4 1.5 1.5 0 0 1 1.5 1.4M170 502.4a1.51 1.51 0 0 0-1.5-1.4 1.51 1.51 0 0 0-1.5 1.4v-3.7l.5-1.4v-5.4h-18v6.3l7.8 3.7 .6 1.8v8.7M171.5 502.4v2.2M174.5 502.4v2.2M176.9 508.5h-7.8l-1.7 1.1h-1.8"/>
<path d="M179.1 503h8.2v1.8M181.5 519.3h7.3l.3 .5M181.7 505.3h7.4v.8M181.7 504.8h6v.5M183.4 512.9v3.3h-4v-3.3h4.5v3.3h-2.4v3.1v-1.9h6.5h-1.7l1 1h1.5M188.8 509.7v1.8h1.2l.1-2.3v10.6l-.1-2.3h-1.2v1.8M188.8 510.6h-1.5l-1 1h1.7h-6.5v-1.9v3.2M189.1 509.2l-.3 .5h-7.3M190 506.1v-7.2l-7.2-3.2-3.7 .5v11M204.1 515.8v52M205.4 507.4a25.9 25.9 0 0 0 0 16.6M207.3 514.7h-1.6v1.1v-1.1l-.7 .3v1.5l.7 .3v-1v1h1.6"/>
<path d="M210.1 517.2l.8 .9h1.6M211.4 518.1v1.8h1.3l.1-1.2M212.1 514.3h-3.3v1.5v-3.8h.4v-1.7h-2.5v1.7h.6v7.5h-.6v1.7h2.5v-1.7h-.4v-3.7v1.4h3.3l.6 1.5h1.7M212.1 507.4h10.5v2.3h-10.5zM212.1 507.4h-6.7l6.7 1.2M212.5 513.4h-1.6l-.8 .9M212.8 512.9l-.1-1.2h-1.3v1.7M213 514.6h8.8v2.2l-8.8-.1zM213 515h-3v1.5h3M214.4 512.8l-1.7 .1-.4 1M214.4 509.7v5M214.4 516.7v5.1"/>
<path d="M214.4 514.6a3.8 3.8 0 0 1 4.3-2.7 3.8 3.8 0 0 1 3.3 3.8M214.8 505h4.8v2.4h-4.8zM215.8 503h2.8v2h-2.8zM216.3 502.1h1.6v.9h-1.6zM219.9 509.7v2.6l2-.3 1.2-.6 .9-1M222 515.8a3.8 3.8 0 0 1-3.4 3.8 3.8 3.8 0 0 1-4.2-2.9M222.8 519.9l-1.4-.6-1.5-.1v2.6M244.5 502.9v1.1h5.8M263.5 516.4h46.8M270.7 504.5a14.1 14.1 0 0 1 1.7 23.7M277.7 519.9l1.4-.6 1.5-.1v2.6M277.9 507.4h10.5v2.3h-10.5z"/>
<path d="M278.5 515.8a3.8 3.8 0 0 0 3.4 3.8 3.8 3.8 0 0 0 4.2-2.9v5.1M278.7 514.6h8.8v2.1l-8.8 .1zM280.6 509.7v2.6l-2-.3-1.2-.6-.9-1M281 505h4.7v2.4h-4.7zM282 503h2.8v2h-2.8zM282.6 502.1h1.7v.9h-1.7zM286.1 514.6a3.8 3.8 0 0 0-4.3-2.7 3.8 3.8 0 0 0-3.3 3.8M286.1 512.8l1.7 .1 .5 1M286.1 509.7v5M287.5 515h3v1.5h-3M287.7 512.9l.1-1.2h1.3v1.7M288 513.4h1.7l.7 .9"/>
<path d="M288.4 514.3h3.4v1.5v-3.8h-.5v-1.7h2.5v1.7h-.6v7.5h.6v1.7h-2.5v-1.7h.5v-3.7v1.4h-3.4l-.6 1.5h-1.7M288.4 507.4h6.7l-6.7 1.2M289.1 518.1v1.8h-1.3l-.1-1.2M290.4 517.2l-.7 .9h-1.7M293.2 516.8h1.6M293.2 514.7h1.6v53.1M134.9 523v1.8h12.2v-1.8M146.4 534.4l6.2-5.4 2.8 3.3-6.7 5.9M147.9 538.9l-1.6 1.4M155.4 532.3l2.8 3.2-6.3 5.3M157.8 527.8h7.8M167 526.6a1.51 1.51 0 0 0 1.5 1.4 1.51 1.51 0 0 0 1.5-1.4"/>
<path d="M167 524.4v2.2h3v-2.2v2.2h3v-2.2v2.2h3v-2.2M167.7 527.8v1.2M168.2 532.2a7.9 7.9 0 0 1-1.4 13.9 7.9 7.9 0 0 1-10.8-8.8M168.2 532.3v-3.3l-11 5.3M168.5 524.4v2.2M170 526.6a1.51 1.51 0 0 0 1.5 1.4 1.51 1.51 0 0 0 1.5-1.4 1.5 1.5 0 0 0 1.5 1.4 1.5 1.5 0 0 0 1.5-1.4M171.5 524.4v2.2M174.5 524.4v2.2M176.3 521.8v2.6h-9.3v-1.5M177 521.8v8.2h2.1M179.1 521.8v11l3.7 .5 7.2-3.2v-7.2M181.7 522.2l.1 11"/>
<path d="M181.8 530.3h5.8v.9M187.3 524.3v1.7h-8.2M187.7 523.7v.6h-6M189.1 522.9v.8h-7.4M191.2 521.4v46.4M212.1 521.8h10.5v2.3h-10.5zM212.1 522.9l-6.7 1.2h6.7M214.8 524.1h4.8v2.4h-4.8zM215.8 526.5h2.8v2.1h-2.8zM216.3 528.6h1.6v.8h-1.6zM224.9 523.3a13.9 13.9 0 0 0 20.1 4.5M227.5 535.9v6.7"/>
<path d="M228.1 535.9h-1.5v.9h.9h-2.4v4.8h1.5M228.2 528.2a44.5 44.5 0 0 1 4.2 19h7.1v-2.4h2.2v-12.2v1.4h1.2h-1.2v9.9h1.2v-.8h1.2v-1.1v1.1h-1.2v-8.6v.7h1.2v1.5M229.2 535.2h-1.1v8.2h1.1M231.2 536.8v8.2h1.2M240.9 532.4l.8 .2M241.6 529.5a55.1 55.1 0 0 0-2.2 15.3M245.1 524.9a11.7 11.7 0 0 1-19.2-5.1 11.7 11.7 0 0 1 12.9-15.1 11.7 11.7 0 0 1 8 18.2l-.8 1.1v6.6h1.4M245.1 525v5.6h-2.2v3.9h3.5M246.4 539a3.9 3.9 0 0 1 3.9-3.3 3.9 3.9 0 0 1 3.8 3.3M246.4 534.5a3.9 3.9 0 0 1 3.9-3.2 3.9 3.9 0 0 1 3.8 3.2M246.4 539v16.2h1h-1v-5.1h1v5.9h5.7v-5.9h1v5.1h-1h1v-16.2M246.4 536.7h-2.3v5.3h2.3"/>
<path d="M246.4 534.5v4.5M247.4 527.5h-1.4v-2.7h8.6v2.7h-7.2v5.1v-5.1h5.7v5.1M248.1 527.5v4.5M248.2 527.5v4.4M252.4 527.5v4.5M254.1 536.7h13.2v5.3h-13.2M254.1 534.5v4.5M255.5 525v5.6h2.2v3.9h-3.6M255.5 524.9a11.7 11.7 0 0 0 19.3-5.7 11.7 11.7 0 0 0-14.1-14.3 11.7 11.7 0 0 0-6.1 19.1v6.6h-1.5M272.3 528.2a20.9 20.9 0 0 1-14.7 4.8M275.6 523.3a13.9 13.9 0 0 1-20.1 4.5M277.9 521.8h10.5v2.3h-10.5z"/>
<path d="M281 524.1h4.7v2.4h-4.7zM282 526.5h2.8v2.1h-2.8zM282.6 528.6h1.7v.8h-1.7zM288.4 522.9l6.7 1.2h-6.7M132.1 545.1l13.7-11.5 6.8 8-13.7 11.6zM132.9 546l-4.1 3.7 5.8 6.4 3.9-3.5M134 547.3l-4.3 3.5M135.9 549.4l-6.8 5.9M137.8 551.8l-4.1 3.4M138.3 547.3l-1.6 1.4M140 543.1l-26.7 6.2v7.7M145.5 541l-6.4 5.6"/>
<path d="M227.5 541.6h-.9v1h1.5M230.4 544.6h-1.2v-10.8h1.2v12.4h.8v-1.2M244.1 554.4v-2h2.3h-3v2h3M247.4 550a8.8 8.8 0 0 1 5.7 0M254.1 554.4h3v-2h-3h2.3v2M130 564.3h57.7M207.6 564.3h83.7"/>
<circle cx="190.7" cy="177.5" r="1.93"/>
<circle cx="169.8" cy="186.6" r="1.33"/>
<circle cx="175.1" cy="186.6" r=".94"/>
<circle cx="185.7" cy="186.6" r=".94"/>
<circle cx="191" cy="186.6" r="1.33"/>
<circle cx="169.8" cy="256.8" r="1.33"/>
<circle cx="175.1" cy="256.8" r=".94"/>
<circle cx="185.7" cy="256.8" r=".94"/>
<circle cx="191" cy="256.8" r="1.33"/>
<circle cx="190.7" cy="265.8" r="1.93"/>
<circle cx="157.2" cy="336.3" r="2.41"/>
<circle cx="163.9" cy="327.8" r="6.3"/>
<circle cx="163.9" cy="327.8" r="2.29"/>
<circle cx="163.9" cy="327.8" r="4.3"/>
<circle cx="133.3" cy="354.4" r="2.02"/>
<circle cx="237.1" cy="352.9" r="3.8"/>
<circle cx="237.1" cy="352.9" r="8.8"/>
<circle cx="263.5" cy="352.9" r="3.8"/>
<circle cx="263.5" cy="352.9" r="8.8"/>
<circle cx="250.2" cy="385" r="3.3"/>
<circle cx="250.3" cy="385" r="4.5"/>
<circle cx="250.2" cy="434.6" r="7.7"/>
<circle cx="250.2" cy="434.6" r="7.1"/>
<circle cx="250.2" cy="484.3" r="3.3"/>
<circle cx="250.3" cy="484.3" r="4.5"/>
<circle cx="133.3" cy="514.5" r="2.02"/>
<circle cx="156.1" cy="514.5" r="1.66"/>
<circle cx="187" cy="514.5" r="1.63"/>
<circle cx="237.1" cy="516.3" r="3.8"/>
<circle cx="237.1" cy="516.3" r="8.8"/>
<circle cx="263.5" cy="516.3" r="3.8"/>
<circle cx="263.5" cy="516.3" r="8.8"/>
<circle cx="157.2" cy="530.7" r="2.41"/>
<circle cx="163.9" cy="539.2" r="6.3"/>
<circle cx="163.9" cy="539.2" r="2.29"/>
<circle cx="163.9" cy="539.2" r="4.3"/>
</g>
<path d="M207.8 181.5l.6 3.6h-1.2zM207.2 258.4h1.2l-.6 3.5zM121.5 280.6l3.6-.6v1.2zM192.1 280l3.5 .6-3.5 .6zM121.4 349.6l.5 3.5h-1.1zM306.7 352.8l.6 3.5h-1.2zM120.8 367.6h1.1l-.5 3.5zM306.1 512.8h1.2l-.6 3.6zM126.5 564.3l3.5-.6v1.2zM187.7 563.7l3.5 .6-3.5 .6zM204.1 564.3l3.5-.6v1.2zM291.3 563.7l3.5 .6-3.5 .6z" fill="#000" stroke="#000" stroke-width=".32"/>
<g font-size="8.3">
<text x="112.5" y="153.6" transform="rotate(-90 112.5 153.6)">17</text>
<text x="192.1" y="151.1" transform="rotate(-90 192.1 151.1)">12</text>
<text x="112.5" y="173.4" transform="rotate(-90 112.5 173.4)">16</text>
<text x="232.8" y="173.8" transform="rotate(-90 232.8 173.8)">20</text>
<text x="288.7" y="183.3" transform="rotate(-90 288.7 183.3)">24</text>
<text x="232.8" y="190.1" transform="rotate(-90 232.8 190.1)">19</text>
<text x="288.7" y="201.3" transform="rotate(-90 288.7 201.3)">23</text>
<text x="112.5" y="205.3" transform="rotate(-90 112.5 205.3)">15</text>
<text x="232.8" y="234.4" transform="rotate(-90 232.8 234.4)">18</text>
<text x="112.5" y="250.5" transform="rotate(-90 112.5 250.5)">14</text>
<text x="288.7" y="251.2" transform="rotate(-90 288.7 251.2)">22</text>
<text x="288.7" y="263.8" transform="rotate(-90 288.7 263.8)">21</text>
<text x="202.3" y="322.6" transform="rotate(-90 202.3 322.6)">10</text>
<text x="202.3" y="343.9" transform="rotate(-90 202.3 343.9)">11</text>
<text x="202.3" y="375.3" transform="rotate(-90 202.3 375.3)">13</text>
<text x="112.5" y="382.4" transform="rotate(-90 112.5 382.4)">9</text>
<text x="112.5" y="393.7" transform="rotate(-90 112.5 393.7)">8</text>
<text x="112.5" y="407.6" transform="rotate(-90 112.5 407.6)">7</text>
<text x="112.5" y="430.5" transform="rotate(-90 112.5 430.5)">6</text>
<text x="112.5" y="471.6" transform="rotate(-90 112.5 471.6)">5</text>
<text x="112.5" y="498.5" transform="rotate(-90 112.5 498.5)">4</text>
<text x="112.5" y="516.5" transform="rotate(-90 112.5 516.5)">3</text>
<text x="112.5" y="533.6" transform="rotate(-90 112.5 533.6)">2</text>
<text x="112.5" y="555.8" transform="rotate(-90 112.5 555.8)">1</text>
</g>
<text font-size="5.5" x="119.9" y="366.1" transform="rotate(-90 119.9 366.1)">43±5</text>
<g font-size="4.9">
<text x="206.3" y="227.3" transform="rotate(-90 206.3 227.3)">1524</text>
<text x="162.7" y="282.1" transform="rotate(-180 162.7 282.1)">600</text>
<text x="305.3" y="440" transform="rotate(-90 305.3 440)">2036</text>
<text x="162.9" y="565.7" transform="rotate(-180 162.9 565.7)">480</text>
<text x="253.6" y="565.7" transform="rotate(-180 253.6 565.7)">610</text>
</g>
<g font-size="4.4">
<text x="398.6" y="13.3" transform="rotate(-90 398.6 13.3)">1:8</text>
<text x="202.7" y="34" transform="rotate(-90 202.7 34)">Кол-во Прим-е</text>
<text x="204" y="71.8" transform="rotate(-90 204 71.8)">Наименование</text>
<text x="204" y="109.9" transform="rotate(-90 204 109.9)">Обозначение</text>
<text x="205.8" y="115.4" transform="rotate(-180 205.8 115.4)">Поз.</text>
<text x="212.7" y="118" transform="rotate(-90 212.7 118)">1</text>
<text x="219.8" y="118.3" transform="rotate(-90 219.8 118.3)">2</text>
<text x="226.9" y="118.3" transform="rotate(-90 226.9 118.3)">3</text>
<text x="233.9" y="118.4" transform="rotate(-90 233.9 118.4)">4</text>
<text x="241.1" y="118.3" transform="rotate(-90 241.1 118.3)">5</text>
<text x="248.1" y="118.4" transform="rotate(-90 248.1 118.4)">6</text>
<text x="255.2" y="118.8" transform="rotate(-90 255.2 118.8)">7</text>
<text x="262.3" y="118.4" transform="rotate(-90 262.3 118.4)">8</text>
<text x="269.3" y="118.6" transform="rotate(-90 269.3 118.6)">9</text>
<text x="276.4" y="118.8" transform="rotate(-90 276.4 118.8)">10</text>
<text x="283.5" y="118.8" transform="rotate(-90 283.5 118.8)">11</text>
<text x="290.5" y="118.8" transform="rotate(-90 290.5 118.8)">12</text>
<text x="297.6" y="118.8" transform="rotate(-90 297.6 118.8)">13</text>
<text x="304.7" y="118.8" transform="rotate(-90 304.7 118.8)">14</text>
<text x="311.7" y="118.8" transform="rotate(-90 311.7 118.8)">15</text>
<text x="318.8" y="118.8" transform="rotate(-90 318.8 118.8)">16</text>
<text x="325.9" y="118.8" transform="rotate(-90 325.9 118.8)">17</text>
<text x="332.9" y="118.8" transform="rotate(-90 332.9 118.8)">18</text>
<text x="340" y="118.8" transform="rotate(-90 340 118.8)">19</text>
<text x="347.1" y="119" transform="rotate(-90 347.1 119)">20</text>
<text x="354.1" y="119" transform="rotate(-90 354.1 119)">21</text>
<text x="361.2" y="119" transform="rotate(-90 361.2 119)">22</text>
<text x="368.3" y="119" transform="rotate(-90 368.3 119)">23</text>
<text x="375.3" y="119" transform="rotate(-90 375.3 119)">24</text>
<text x="206.3" y="122.4" transform="rotate(-180 206.3 122.4)">Зона</text>
<text x="207.8" y="129.6" transform="rotate(-180 207.8 129.6)">Формат</text>
</g>
<g font-size="4.3">
<text x="393.5" y="78.6" transform="rotate(-90 393.5 78.6)">Вторая ступень</text>
<text x="402.7" y="83.2" transform="rotate(-90 402.7 83.2)">электропоезда ЭД4м</text>
<text x="398.1" y="87.1" transform="rotate(-90 398.1 87.1)">рессорного подвешивания</text>
</g>
<g font-size="3.2">
<text x="210.7" y="81.4" transform="rotate(-90 210.7 81.4)">Гидравлический гаситель</text>
<text x="214.1" y="81.4" transform="rotate(-90 214.1 81.4)">колебаний</text>
<text x="219.3" y="81.4" transform="rotate(-90 219.3 81.4)">Коробка скользуна кузова</text>
<text x="226.4" y="81.4" transform="rotate(-90 226.4 81.4)">Вертикальный скользун</text>
<text x="233.5" y="81.6" transform="rotate(-90 233.5 81.6)">Опора продольного поводка</text>
<text x="240.5" y="81.4" transform="rotate(-90 240.5 81.4)">Резиновая прокладка скользуна</text>
<text x="247.6" y="81.4" transform="rotate(-90 247.6 81.4)">Надрессорная балка</text>
<text x="252.9" y="81.4" transform="rotate(-90 252.9 81.4)">Металлическая регулировочная</text>
<text x="256.3" y="81.4" transform="rotate(-90 256.3 81.4)">прокладка</text>
<text x="261.7" y="81.4" transform="rotate(-90 261.7 81.4)">Плита скользуна вагона</text>
<text x="267.1" y="81.4" transform="rotate(-90 267.1 81.4)">Корпус горизонтального опорного</text>
<text x="270.5" y="81.5" transform="rotate(-90 270.5 81.5)">скользуна</text>
<text x="275.9" y="81.4" transform="rotate(-90 275.9 81.4)">Наружная винтовая пружина</text>
<text x="282.9" y="81.4" transform="rotate(-90 282.9 81.4)">Внутренняя винтовая пружина</text>
<text x="290" y="81.4" transform="rotate(-90 290 81.4)">Продольный поводок</text>
<text x="297.1" y="81.4" transform="rotate(-90 297.1 81.4)">Поддон рессорного комплекта</text>
<text x="304.1" y="81.4" transform="rotate(-90 304.1 81.4)">Верхний валик подвески</text>
<text x="311.2" y="81.4" transform="rotate(-90 311.2 81.4)">Нижний валик подвески</text>
<text x="318.3" y="81.9" transform="rotate(-90 318.3 81.9)">Тяга подвески</text>
<text x="325.3" y="81.4" transform="rotate(-90 325.3 81.4)">Шарнирная втулка подвески</text>
<text x="332.4" y="81.6" transform="rotate(-90 332.4 81.6)">Упорная шайба</text>
<text x="339.5" y="81.4" transform="rotate(-90 339.5 81.4)">Шпонка призматическая</text>
<text x="346.5" y="81.9" transform="rotate(-90 346.5 81.9)">Торцевая корончатая гайка</text>
<text x="353.6" y="81.4" transform="rotate(-90 353.6 81.4)">Резинометаллический пакет</text>
<text x="360.7" y="81.3" transform="rotate(-90 360.7 81.3)">Дистанционная втулка</text>
<text x="367.7" y="81.5" transform="rotate(-90 367.7 81.5)">Стяжной болт</text>
<text x="374.8" y="81.4" transform="rotate(-90 374.8 81.4)">Прижимной фланец</text>
</g>
<g font-size="2.7">
<text x="390.6" y="15.2" transform="rotate(-90 390.6 15.2)">Масштаб</text>
<text x="399" y="23.6" transform="rotate(-90 399 23.6)">-</text>
<text x="404.5" y="19.6" transform="rotate(-90 404.5 19.6)">Листов 1</text>
<text x="404.5" y="19.6" transform="rotate(-90 404.5 19.6)">Листов</text>
<text x="390.6" y="25.3" transform="rotate(-90 390.6 25.3)">Масса</text>
<text x="404.5" y="35.9" transform="rotate(-90 404.5 35.9)">Лист 1</text>
<text x="404.5" y="35.9" transform="rotate(-90 404.5 35.9)">Лист</text>
<text x="390.6" y="37" transform="rotate(-90 390.6 37)">Лит.</text>
<text x="394.3" y="94.8" transform="rotate(-90 394.3 94.8)">Дата</text>
<text x="394.3" y="104" transform="rotate(-90 394.3 104)">Подп.</text>
<text x="394.4" y="119.4" transform="rotate(-90 394.4 119.4)">№ докум.</text>
<text x="394.4" y="128.2" transform="rotate(-90 394.4 128.2)">Лист</text>
<text x="394.4" y="134.1" transform="rotate(-90 394.4 134.1)">Изм.</text>
<text x="398" y="133.8" transform="rotate(-90 398 133.8)">Разраб.</text>
<text x="401.2" y="133.9" transform="rotate(-90 401.2 133.9)">Пров.</text>
<text x="404.8" y="134.1" transform="rotate(-90 404.8 134.1)">Т. контр.</text>
<text x="412.1" y="134.1" transform="rotate(-90 412.1 134.1)">Н. контр.</text>
<text x="415.5" y="133.9" transform="rotate(-90 415.5 133.9)">Утв.</text>
</g>
</svg>
